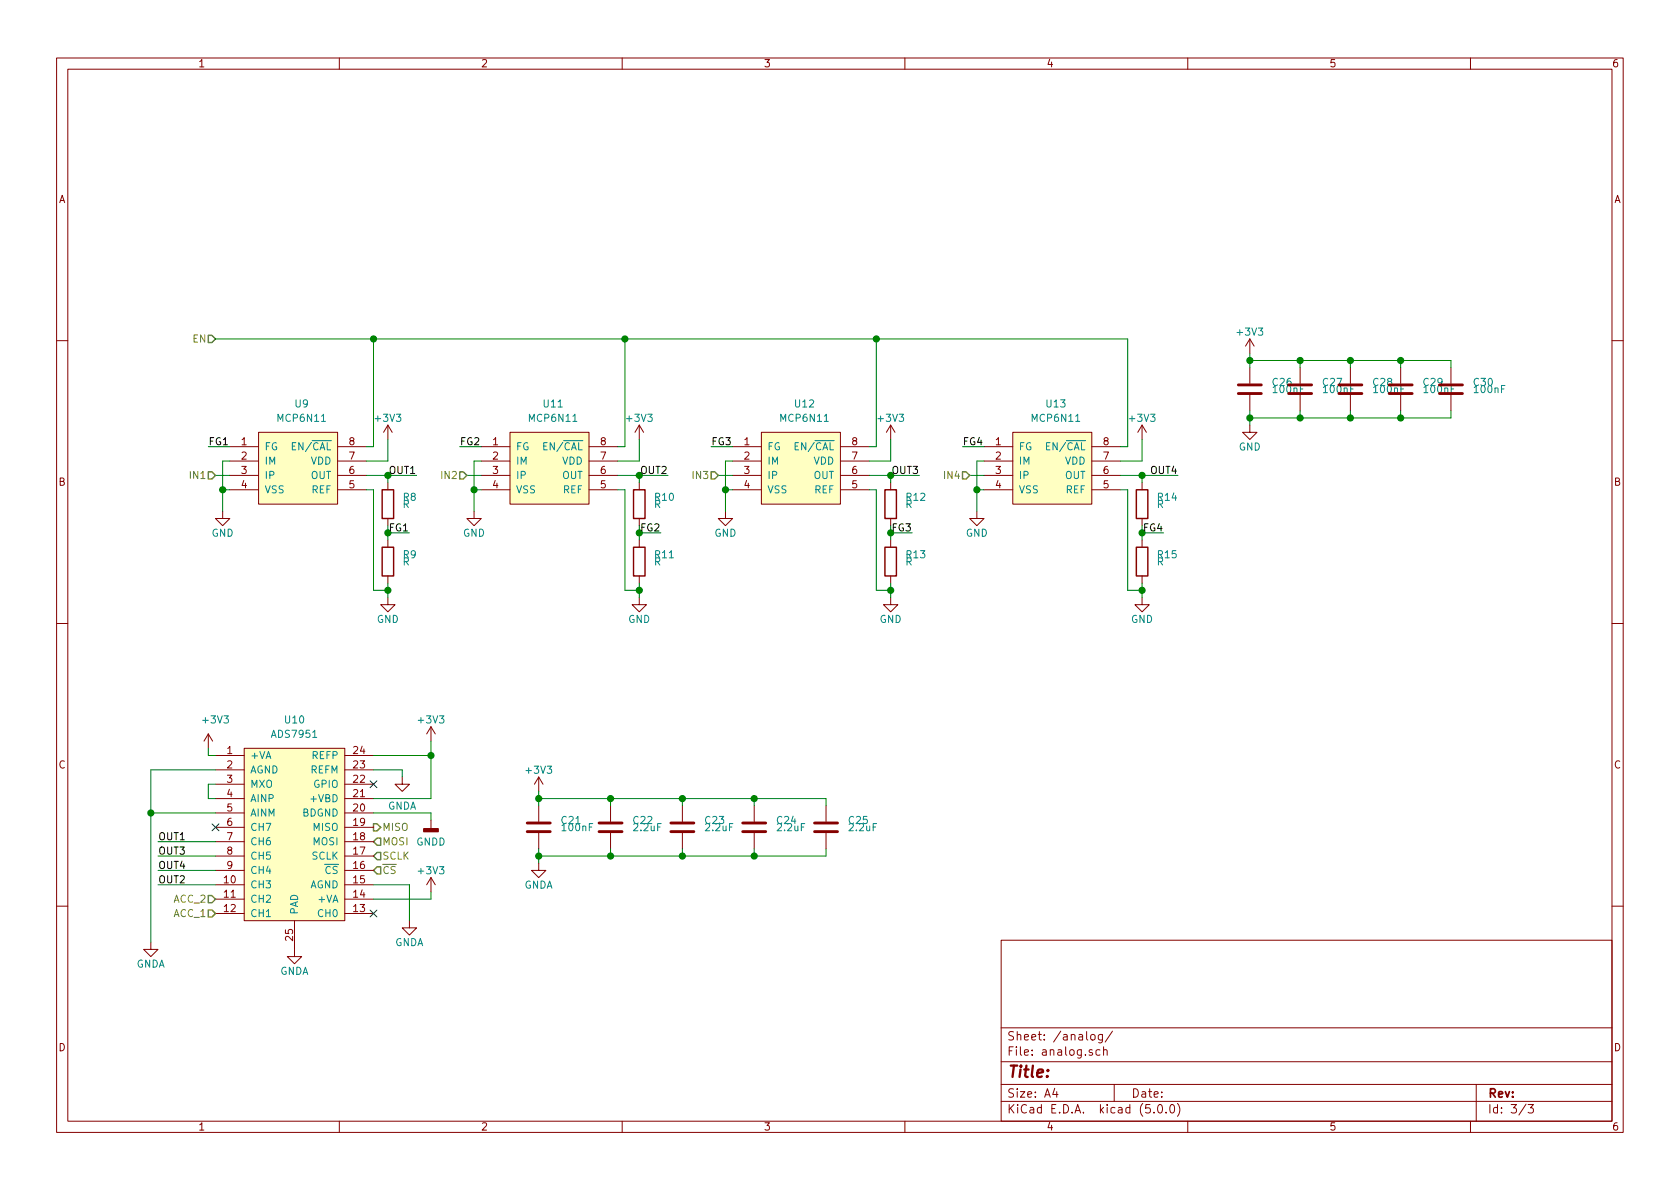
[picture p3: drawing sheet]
<svg xmlns="http://www.w3.org/2000/svg" width="297mm" height="210mm" viewBox="0 0 297 210" stroke-linecap="round" stroke-linejoin="round" font-family="sans-serif">
<g fill="none" stroke="#840000" stroke-width=".18">
<path d="M10 10.3h277v189.9h-277zM12 12.2h273v186.1h-273zM60 10.3v1.9M110 10.3v1.9M160 10.3v1.9M210 10.3v1.9M260 10.3v1.9M221 59.9v2.6M221 59.9l-.8 1.3M221 59.9l.7 1.3M10 60.2h2M40.6 79h5.1"/>
<path d="M45.7 76.4h14v12.7h-14zM59.7 79h5.1M68.6 75.2l-.8 1.2M68.6 75.2v2.5M68.6 75.2l.7 1.2M85.1 79h5.1M90.2 76.4h13.9v12.7h-13.9zM104.1 79h5.1M113 75.2l-.7 1.2M113 75.2v2.5M113 75.2l.8 1.2M129.5 79h5.1"/>
<path d="M134.6 76.4h14v12.7h-14zM148.6 79h5.1M157.5 75.2l-.8 1.2M157.5 75.2v2.5M157.5 75.2l.7 1.2M174 79h5.1M179.1 76.4h13.9v12.7h-13.9zM193 79h5.1M201.9 75.2l-.7 1.2M201.9 75.2v2.5M201.9 75.2l.8 1.2M221 75.2v1.2h1.2l-1.2 1.3-1.3-1.3h1.3"/>
<path d="M221 65v2.8M221 69.8v2.8M229.9 65v2.8M229.9 69.8v2.8M238.8 65v2.8M238.8 69.8v2.8M247.6 65v2.8M247.6 69.8v2.8M256.5 65v2.8M256.5 69.8v2.8M285 60.2h2M39.4 90.4v1.3h1.2l-1.2 1.3-1.3-1.3h1.3"/>
<path d="M40.6 81.5h5.1M40.6 84.1h5.1M40.6 86.6h5.1M59.7 81.5h5.1M59.7 84.1h5.1M59.7 86.6h5.1M68.6 85.3v1.3M68.6 91.7v1.3M68.6 95.5v1.3M83.8 90.4v1.3h1.3l-1.3 1.3-1.3-1.3h1.3M85.1 81.5h5.1M85.1 84.1h5.1"/>
<path d="M85.1 86.6h5.1M104.1 81.5h5.1M104.1 84.1h5.1M104.1 86.6h5.1M113 85.3v1.3M113 91.7v1.3M113 95.5v1.3M128.3 90.4v1.3h1.2l-1.2 1.3-1.3-1.3h1.3M129.5 81.5h5.1M129.5 84.1h5.1M129.5 86.6h5.1M148.6 81.5h5.1"/>
<path d="M148.6 84.1h5.1M148.6 86.6h5.1M157.5 85.3v1.3M157.5 91.7v1.3M157.5 95.5v1.3M172.7 90.4v1.3h1.3l-1.3 1.3-1.3-1.3h1.3M174 81.5h5.1M174 84.1h5.1M174 86.6h5.1M193 81.5h5.1M193 84.1h5.1M193 86.6h5.1"/>
<path d="M201.9 85.3v1.3M201.9 91.7v1.3M201.9 95.5v1.3M10 110.3h2M68.6 105.7v1.2h1.2l-1.2 1.3-1.3-1.3h1.3M68.6 101.8v1.3M113 105.7v1.2h1.3l-1.3 1.3-1.2-1.3h1.2M113 101.8v1.3M157.5 105.7v1.2h1.2l-1.2 1.3-1.3-1.3h1.3M157.5 101.8v1.3M201.9 105.7v1.2h1.3l-1.3 1.3-1.2-1.3h1.2M201.9 101.8v1.3"/>
<path d="M285 110.3h2M36.8 129.8l-.7 1.3M36.8 129.8v2.5M36.8 129.8l.8 1.3M38.1 133.6h5.1M38.1 136.1h5.1M38.1 138.7h5.1M43.2 132.3h17.8v30.5h-17.8zM61 133.6h5M61 136.1h5M61 138.7h5M71.1 137.4v1.3h1.3l-1.3 1.2-1.3-1.2h1.3"/>
<path d="M76.2 128.5v2.6M76.2 128.5l-.8 1.3M76.2 128.5l.8 1.3M95.2 137.4v2.5M95.2 137.4l-.7 1.3M95.2 137.4l.8 1.3M38.1 156.5h5.1M38.1 159h5.1M38.1 153.9h5.1M38.1 151.4h5.1M38.1 148.8h5.1M38.1 146.3h5.1"/>
<path d="M38.1 143.8h5.1M38.1 141.2h5.1M61 156.5h5M61 159h5M61 153.9h5M61 151.4h5M61 148.8h5M61 146.3h5M61 143.8h5M61 141.2h5M76.2 155.2l-.8 1.3M76.2 145v1.6"/>
<path d="M76.2 155.2v2.5M76.2 155.2l.8 1.3M95.2 152.6v1.3h1.3l-1.3 1.3-1.2-1.3h1.2M95.2 142.5v2.8M95.2 147.3v2.8M107.9 142.5v2.8M107.9 147.3v2.8M120.6 142.5v2.8M120.6 147.3v2.8M133.3 142.5v2.8M133.3 147.3v2.8M146 142.5v2.8"/>
<path d="M146 147.3v2.8M10 160.2h2M26.7 166.6v1.3h1.2l-1.2 1.3-1.3-1.3h1.3M38.1 161.5h5.1M52.1 162.8v6.4h1.2l-1.2 1.2-1.3-1.2h1.3M61 161.5h5M72.4 162.8v1.3h1.3l-1.3 1.2-1.3-1.2h1.3M177 166.3h108v32h-108zM285 160.2h2M60 198.3v1.9M110 198.3v1.9M160 198.3v1.9"/>
<path d="M177 194.8h108M177 191.8h108M177 187.8h108M177 181.8h108M186.5 192.5l-.4 1h1M186.8 193v1M192.9 183.1l.2-.2 .4 .2v.7l-.2 .1-.4-.1zM194.5 185.7l-.4-.1-.3 .3v.6l.3 .1 .4-.1M194.9 182.9v1.2l-.3 .3-.3-.1M194.9 183l-.4-.1-.3 .3 .1 .6 .2 .1 .4-.1M195.1 185.7l.2-.1 .4 .1 .1 .9M195.1 185.1v1.5"/>
<path d="M196.7 182.3l-1.3 2M197 191.8v3M204 196.7v.1M204.8 195.5l.4-.2a.94 .94 0 0 1 0 1.5 .79 .79 0 0 1-.4-1.3zM206.2 196.7v.1M207 195.4l.3-.1a.94 .94 0 0 1 0 1.5 .82 .82 0 0 1-.3-1.4zM208.2 195.1a1.71 1.71 0 0 1 0 2.3M210 198.3v1.9M260 198.3v1.9M261 191.8v6.5M269.8 195.2l-1.2 2M270.2 195.3h.9l-.5 .6 .4 .1v.7l-.2 .1-.6-.1"/>
</g>
<g fill="#ffffc2" stroke="#ffffc2" stroke-width=".18">
<path d="M45.7 76.4h14v12.7h-14z"/>
<path d="M90.2 76.4h13.9v12.7h-13.9z"/>
<path d="M134.6 76.4h14v12.7h-14z"/>
<path d="M179.1 76.4h13.9v12.7h-13.9z"/>
<path d="M43.2 132.3h17.8v30.5h-17.8z"/>
</g>
<path d="M36.8 59.3h.7l.6 .6-.6 .7h-.7zM36.8 83.4h.7l.6 .7-.6 .6h-.7zM81.3 83.4h.6l.6 .7-.6 .6h-.6zM125.7 83.4h.7l.6 .7-.6 .6h-.7zM170.2 83.4h.6l.6 .7-.6 .6h-.6zM36.8 158.4h.7l.6 .6-.6 .6h-.7zM66 145.7h.7l.6 .6-.6 .6h-.7zM66.7 153.3h.6v1.3h-.6l-.7-.7zM66.7 150.7h.6v1.3h-.6l-.7-.6zM66.7 148.2h.6v1.3h-.6l-.7-.7zM36.8 160.9h.7l.6 .6-.6 .7h-.7z" fill="none" stroke="#848400" stroke-width=".25"/>
<g fill="none" stroke="#008400" stroke-width=".18">
<path d="M38.1 59.9h161.3v19.1h-1.3M66 59.9v19.1h-1.2M110.5 59.9v19.1h-1.3M154.9 59.9v19.1h-1.2M36.8 79h3.8M68.6 77.7v3.8h-3.8M81.3 79h3.8M113 77.7v3.8h-3.8M125.7 79h3.8M157.5 77.7v3.8h-3.8M170.2 79h3.8M201.9 77.7v3.8h-3.8"/>
<path d="M221 62.5v2.5M221 72.6v2.6M221 63.7h35.5v1.3M229.9 63.7v1.3M229.9 72.6v1.3M238.8 63.7v1.3M238.8 72.6v1.3M247.6 63.7v1.3M247.6 72.6v1.3M256.5 72.6v1.3h-35.5M38.1 84.1h2.5M39.4 86.6h1.2"/>
<path d="M40.6 81.5h-1.2v8.9M64.8 86.6h1.2v17.8h2.6M64.8 84.1h8.9M68.6 84.1v1.2M72.4 94.2h-3.8v1.3M82.5 84.1h2.6M83.8 86.6h1.3M85.1 81.5h-1.3v8.9M109.2 86.6h1.3v17.8h2.5M109.2 84.1h8.9M113 84.1v1.2M116.8 94.2h-3.8v1.3"/>
<path d="M127 84.1h2.5M128.3 86.6h1.2M129.5 81.5h-1.2v8.9M153.7 86.6h1.2v17.8h2.6M153.7 84.1h8.9M157.5 84.1v1.2M161.3 94.2h-3.8v1.3M171.4 84.1h2.6M172.7 86.6h1.3M174 81.5h-1.3v8.9M198.1 86.6h1.3v17.8h2.5M198.1 84.1h10.2"/>
<path d="M201.9 84.1v1.2M205.7 94.2h-3.8v1.3M68.6 103.1v2.6M113 103.1v2.6M157.5 103.1v2.6M201.9 103.1v2.6M36.8 132.3v1.3h1.3M38.1 138.7h-1.3v2.5h1.3M38.1 136.1h-11.4v30.5M66 133.6h10.2M66 136.1h5.1v1.3M76.2 131.1v10.1h-10.2"/>
<path d="M95.2 139.9v2.6M26.7 143.8h11.4M27.9 151.4h10.2M27.9 156.5h10.2M27.9 148.8h10.2M27.9 153.9h10.2M66 143.8h10.2v1.2M66 156.5h6.4v6.3M76.2 157.7v1.3h-10.2M95.2 141.2h50.8v1.3M95.2 150.1v2.5M107.9 141.2v1.3"/>
<path d="M107.9 150.1v1.3M120.6 141.2v1.3M120.6 150.1v1.3M133.3 141.2v1.3M133.3 150.1v1.3M146 150.1v1.3h-50.8"/>
</g>
<g fill="#008400" stroke="#008400" stroke-width=".25">
<circle cx="39.4" cy="86.6" r=".51"/>
<circle cx="68.6" cy="104.4" r=".51"/>
<circle cx="68.6" cy="84.1" r=".51"/>
<circle cx="68.6" cy="94.2" r=".51"/>
<circle cx="83.8" cy="86.6" r=".51"/>
<circle cx="113" cy="104.4" r=".51"/>
<circle cx="113" cy="84.1" r=".51"/>
<circle cx="113" cy="94.2" r=".51"/>
<circle cx="128.3" cy="86.6" r=".51"/>
<circle cx="157.5" cy="104.4" r=".51"/>
<circle cx="157.5" cy="84.1" r=".51"/>
<circle cx="157.5" cy="94.2" r=".51"/>
<circle cx="172.7" cy="86.6" r=".51"/>
<circle cx="201.9" cy="104.4" r=".51"/>
<circle cx="201.9" cy="84.1" r=".51"/>
<circle cx="201.9" cy="94.2" r=".51"/>
<circle cx="66" cy="59.9" r=".51"/>
<circle cx="110.5" cy="59.9" r=".51"/>
<circle cx="154.9" cy="59.9" r=".51"/>
<circle cx="221" cy="63.7" r=".51"/>
<circle cx="221" cy="73.9" r=".51"/>
<circle cx="238.8" cy="73.9" r=".51"/>
<circle cx="247.7" cy="73.9" r=".51"/>
<circle cx="238.8" cy="63.7" r=".51"/>
<circle cx="247.7" cy="63.7" r=".51"/>
<circle cx="229.9" cy="63.7" r=".51"/>
<circle cx="229.9" cy="73.9" r=".51"/>
<circle cx="26.7" cy="143.8" r=".51"/>
<circle cx="95.3" cy="141.2" r=".51"/>
<circle cx="95.3" cy="151.4" r=".51"/>
<circle cx="108" cy="141.2" r=".51"/>
<circle cx="108" cy="151.4" r=".51"/>
<circle cx="120.7" cy="141.2" r=".51"/>
<circle cx="120.7" cy="151.4" r=".51"/>
<circle cx="133.4" cy="141.2" r=".51"/>
<circle cx="133.4" cy="151.4" r=".51"/>
<circle cx="76.2" cy="133.6" r=".51"/>
</g>
<path d="M67.6 86.6h2v5.1h-2zM67.6 96.8h2v5h-2zM112 86.6h2v5.1h-2zM112 96.8h2v5h-2zM156.5 86.6h2v5.1h-2zM156.5 96.8h2v5h-2zM200.9 86.6h2v5.1h-2zM200.9 96.8h2v5h-2z" fill="none" stroke="#840000" stroke-width=".25"/>
<g fill="none" stroke="#840000" stroke-width=".51">
<path d="M218.9 69.6h4.1M218.9 68.1h4.1M227.8 69.6h4.1M227.8 68.1h4.1M236.7 69.6h4.1M236.7 68.1h4.1M245.6 69.6h4.1M245.6 68.1h4.1M254.5 69.6h4.1M254.5 68.1h4.1M93.2 147.1h4.1M93.2 145.5h4.1"/>
<path d="M105.9 147.1h4.1M105.9 145.5h4.1M118.6 147.1h4.1M118.6 145.5h4.1M131.3 147.1h4.1M131.3 145.5h4.1M144 147.1h4.1M144 145.5h4.1"/>
</g>
<path d="M74.9 146.6h2.6v.5h-2.6z" fill="#840000" stroke="#840000" stroke-width=".25"/>
<path d="M65.4 138.1l1.2 1.2M66.6 138.1l-1.2 1.2M37.5 145.7l1.2 1.2M38.7 145.7l-1.2 1.2M65.4 160.9l1.2 1.2M66.6 160.9l-1.2 1.2" fill="none" stroke="#000084" stroke-width=".18"/>
<text font-size="2.8" fill="#840000" x="178" y="190.5">Title:</text>
<g font-size="2.1" fill="#840000">
<text x="178" y="184">Sheet: /analog/</text>
<text x="178" y="186.7">File: analog.sch</text>
<text x="178" y="196.9">KiCad E.D.A. kicad (5.0.0)</text>
<text x="178" y="194.1">Size: A4</text>
<text x="200" y="194.1">Date:</text>
<text x="263" y="194.1">Rev:</text>
<text x="263" y="196.9">Id: 3/3</text>
</g>
<g font-size="1.8" fill="#840000">
<text x="35" y="11.9">1</text>
<text x="85" y="11.9">2</text>
<text x="135" y="11.9">3</text>
<text x="185" y="11.9">4</text>
<text x="235" y="11.9">5</text>
<text x="285" y="11.9">6</text>
<text x="10.4" y="35.9">A</text>
<text x="285.4" y="35.9">A</text>
<text x="42.7" y="78.7">1</text>
<text x="42.7" y="81.3">2</text>
<text x="42.7" y="83.8">3</text>
<text x="61.7" y="83.8">6</text>
<text x="61.7" y="81.3">7</text>
<text x="61.7" y="78.7">8</text>
<text x="87.1" y="78.7">1</text>
<text x="87.1" y="81.3">2</text>
<text x="87.1" y="83.8">3</text>
<text x="106.2" y="83.8">6</text>
<text x="106.2" y="81.3">7</text>
<text x="106.2" y="78.7">8</text>
<text x="131.6" y="78.7">1</text>
<text x="131.6" y="81.3">2</text>
<text x="131.6" y="83.8">3</text>
<text x="150.6" y="83.8">6</text>
<text x="150.6" y="81.3">7</text>
<text x="150.6" y="78.7">8</text>
<text x="176" y="78.7">1</text>
<text x="176" y="81.3">2</text>
<text x="176" y="83.8">3</text>
<text x="195.1" y="83.8">6</text>
<text x="195.1" y="81.3">7</text>
<text x="195.1" y="78.7">8</text>
<text x="10.4" y="85.9">B</text>
<text x="42.7" y="86.4">4</text>
<text x="61.7" y="86.4">5</text>
<text x="87.1" y="86.4">4</text>
<text x="106.2" y="86.4">5</text>
<text x="131.6" y="86.4">4</text>
<text x="150.6" y="86.4">5</text>
<text x="176" y="86.4">4</text>
<text x="195.1" y="86.4">5</text>
<text x="285.4" y="85.9">B</text>
<text x="10.4" y="135.9">C</text>
<text x="40.2" y="133.3">1</text>
<text x="40.2" y="135.9">2</text>
<text x="62.5" y="135.9">23</text>
<text x="62.5" y="133.3">24</text>
<text x="285.4" y="135.9">C</text>
<text x="40.2" y="138.4">3</text>
<text x="40.2" y="141">4</text>
<text x="40.2" y="143.5">5</text>
<text x="62.5" y="143.5">20</text>
<text x="62.5" y="141">21</text>
<text x="62.5" y="138.4">22</text>
<text x="40.2" y="146">6</text>
<text x="40.2" y="148.6">7</text>
<text x="62.5" y="148.6">18</text>
<text x="62.5" y="146">19</text>
<text x="40.2" y="151.1">8</text>
<text x="40.2" y="153.7">9</text>
<text x="62.5" y="153.7">16</text>
<text x="62.5" y="151.1">17</text>
<text x="39.7" y="156.2">10</text>
<text x="39.7" y="158.7">11</text>
<text x="39.7" y="161.3">12</text>
<text x="62.5" y="161.3">13</text>
<text x="62.5" y="158.7">14</text>
<text x="62.5" y="156.2">15</text>
<text x="51.8" y="166.3" transform="rotate(-90 51.8 166.3)">25</text>
<text x="10.4" y="185.9">D</text>
<text x="285.4" y="185.9">D</text>
<text x="35" y="199.9">1</text>
<text x="85" y="199.9">2</text>
<text x="135" y="199.9">3</text>
<text x="185" y="199.9">4</text>
<text x="235" y="199.9">5</text>
<text x="285" y="199.9">6</text>
</g>
<g font-size="1.8" fill="#008484">
<text x="218.9" y="59.4">+3V3</text>
<text x="225.1" y="68.2">C26</text>
<text x="225.2" y="69.5">100nF</text>
<text x="234" y="68.2">C27</text>
<text x="234.1" y="69.5">100nF</text>
<text x="242.8" y="68.2">C28</text>
<text x="243" y="69.5">100nF</text>
<text x="251.7" y="68.2">C29</text>
<text x="251.9" y="69.5">100nF</text>
<text x="260.6" y="68.2">C30</text>
<text x="260.8" y="69.5">100nF</text>
<text x="49.3" y="74.6">MCP6N11</text>
<text x="52.2" y="72.1">U9</text>
<text x="66.5" y="74.6">+3V3</text>
<text x="93.7" y="74.6">MCP6N11</text>
<text x="96.2" y="72.1">U11</text>
<text x="110.9" y="74.6">+3V3</text>
<text x="138.2" y="74.6">MCP6N11</text>
<text x="140.6" y="72.1">U12</text>
<text x="155.4" y="74.6">+3V3</text>
<text x="182.6" y="74.6">MCP6N11</text>
<text x="185.1" y="72.1">U13</text>
<text x="199.8" y="74.6">+3V3</text>
<text x="46.7" y="79.6">FG</text>
<text x="46.7" y="82.2">IM</text>
<text x="52.1" y="79.6">EN/CAL</text>
<text x="54.9" y="82.2">VDD</text>
<text x="91.2" y="79.6">FG</text>
<text x="91.2" y="82.2">IM</text>
<text x="96.5" y="79.6">EN/CAL</text>
<text x="99.4" y="82.2">VDD</text>
<text x="135.6" y="79.6">FG</text>
<text x="135.6" y="82.2">IM</text>
<text x="141" y="79.6">EN/CAL</text>
<text x="143.8" y="82.2">VDD</text>
<text x="180.1" y="79.6">FG</text>
<text x="180.1" y="82.2">IM</text>
<text x="185.4" y="79.6">EN/CAL</text>
<text x="188.3" y="82.2">VDD</text>
<text x="219" y="79.7">GND</text>
<text x="46.7" y="84.7">IP</text>
<text x="46.7" y="87.2">VSS</text>
<text x="54.9" y="84.7">OUT</text>
<text x="55.1" y="87.2">REF</text>
<text x="71.2" y="89.8">R</text>
<text x="71.3" y="88.6">R8</text>
<text x="91.2" y="84.7">IP</text>
<text x="91.2" y="87.2">VSS</text>
<text x="99.4" y="84.7">OUT</text>
<text x="99.6" y="87.2">REF</text>
<text x="115.6" y="89.8">R</text>
<text x="115.8" y="88.6">R10</text>
<text x="135.6" y="84.7">IP</text>
<text x="135.6" y="87.2">VSS</text>
<text x="143.8" y="84.7">OUT</text>
<text x="144" y="87.2">REF</text>
<text x="160.1" y="89.8">R</text>
<text x="160.3" y="88.6">R12</text>
<text x="180.1" y="84.7">IP</text>
<text x="180.1" y="87.2">VSS</text>
<text x="188.3" y="84.7">OUT</text>
<text x="188.5" y="87.2">REF</text>
<text x="204.5" y="89.8">R</text>
<text x="204.7" y="88.6">R14</text>
<text x="37.4" y="94.9">GND</text>
<text x="81.9" y="94.9">GND</text>
<text x="126.3" y="94.9">GND</text>
<text x="170.8" y="94.9">GND</text>
<text x="71.2" y="100">R</text>
<text x="71.3" y="98.7">R9</text>
<text x="115.6" y="100">R</text>
<text x="115.8" y="98.7">R11</text>
<text x="160.1" y="100">R</text>
<text x="160.3" y="98.7">R13</text>
<text x="204.5" y="100">R</text>
<text x="204.7" y="98.7">R15</text>
<text x="66.6" y="110.2">GND</text>
<text x="111.1" y="110.2">GND</text>
<text x="155.5" y="110.2">GND</text>
<text x="200" y="110.2">GND</text>
<text x="36" y="127.9">+3V3</text>
<text x="48.2" y="130.5">ADS7951</text>
<text x="50.4" y="127.9">U10</text>
<text x="74.1" y="127.9">+3V3</text>
<text x="44.2" y="134.2">+VA</text>
<text x="44.2" y="136.8">AGND</text>
<text x="54.9" y="136.8">REFM</text>
<text x="55.2" y="134.2">REFP</text>
<text x="93.2" y="136.8">+3V3</text>
<text x="44.2" y="139.3">MXO</text>
<text x="44.2" y="141.9">AINP</text>
<text x="55.2" y="141.9">+VBD</text>
<text x="55.5" y="139.3">GPIO</text>
<text x="68.5" y="143.2">GNDA</text>
<text x="44.2" y="144.4">AINM</text>
<text x="44.2" y="146.9">CH7</text>
<text x="44.2" y="149.5">CH6</text>
<text x="53.5" y="144.4">BDGND</text>
<text x="55.4" y="149.5">MOSI</text>
<text x="55.4" y="146.9">MISO</text>
<text x="73.6" y="149.5">GNDD</text>
<text x="99.3" y="145.7">C21</text>
<text x="99.5" y="147">100nF</text>
<text x="112" y="145.7">C22</text>
<text x="112.1" y="147">2.2uF</text>
<text x="124.7" y="145.7">C23</text>
<text x="124.8" y="147">2.2uF</text>
<text x="137.4" y="145.7">C24</text>
<text x="137.5" y="147">2.2uF</text>
<text x="150.1" y="145.7">C25</text>
<text x="150.2" y="147">2.2uF</text>
<text x="44.2" y="152">CH5</text>
<text x="44.2" y="154.6">CH4</text>
<text x="55.1" y="152">SCLK</text>
<text x="57.5" y="154.6">CS</text>
<text x="74.1" y="154.6">+3V3</text>
<text x="44.2" y="157.1">CH3</text>
<text x="44.2" y="159.6">CH2</text>
<text x="52.7" y="161.8" transform="rotate(-90 52.7 161.8)">PAD</text>
<text x="54.7" y="157.1">AGND</text>
<text x="56.5" y="159.6">+VA</text>
<text x="92.7" y="157.1">GNDA</text>
<text x="44.2" y="162.2">CH1</text>
<text x="56.4" y="162.2">CH0</text>
<text x="69.8" y="167.3">GNDA</text>
<text x="24.1" y="171.1">GNDA</text>
<text x="49.5" y="172.4">GNDA</text>
</g>
<g font-size="1.8" fill="#848400">
<text x="34.1" y="60.6">EN</text>
<text x="33.8" y="84.7">IN1</text>
<text x="78.3" y="84.7">IN2</text>
<text x="122.7" y="84.7">IN3</text>
<text x="167.2" y="84.7">IN4</text>
<text x="67.6" y="149.5">MOSI</text>
<text x="67.6" y="146.9">MISO</text>
<text x="67.6" y="154.6">CS</text>
<text x="67.6" y="152">SCLK</text>
<text x="30.8" y="159.6">ACC_2</text>
<text x="30.8" y="162.2">ACC_1</text>
</g>
<g font-size="1.8">
<text x="36.8" y="78.7">FG1</text>
<text x="68.9" y="83.8">OUT1</text>
<text x="81.3" y="78.7">FG2</text>
<text x="113.4" y="83.8">OUT2</text>
<text x="125.7" y="78.7">FG3</text>
<text x="157.8" y="83.8">OUT3</text>
<text x="170.2" y="78.7">FG4</text>
<text x="203.6" y="83.8">OUT4</text>
<text x="69" y="94">FG1</text>
<text x="113.4" y="94">FG2</text>
<text x="157.9" y="94">FG3</text>
<text x="202.3" y="94">FG4</text>
<text x="27.9" y="148.6">OUT1</text>
<text x="27.9" y="151.1">OUT3</text>
<text x="27.9" y="153.7">OUT4</text>
<text x="27.9" y="156.2">OUT2</text>
</g>
</svg>
